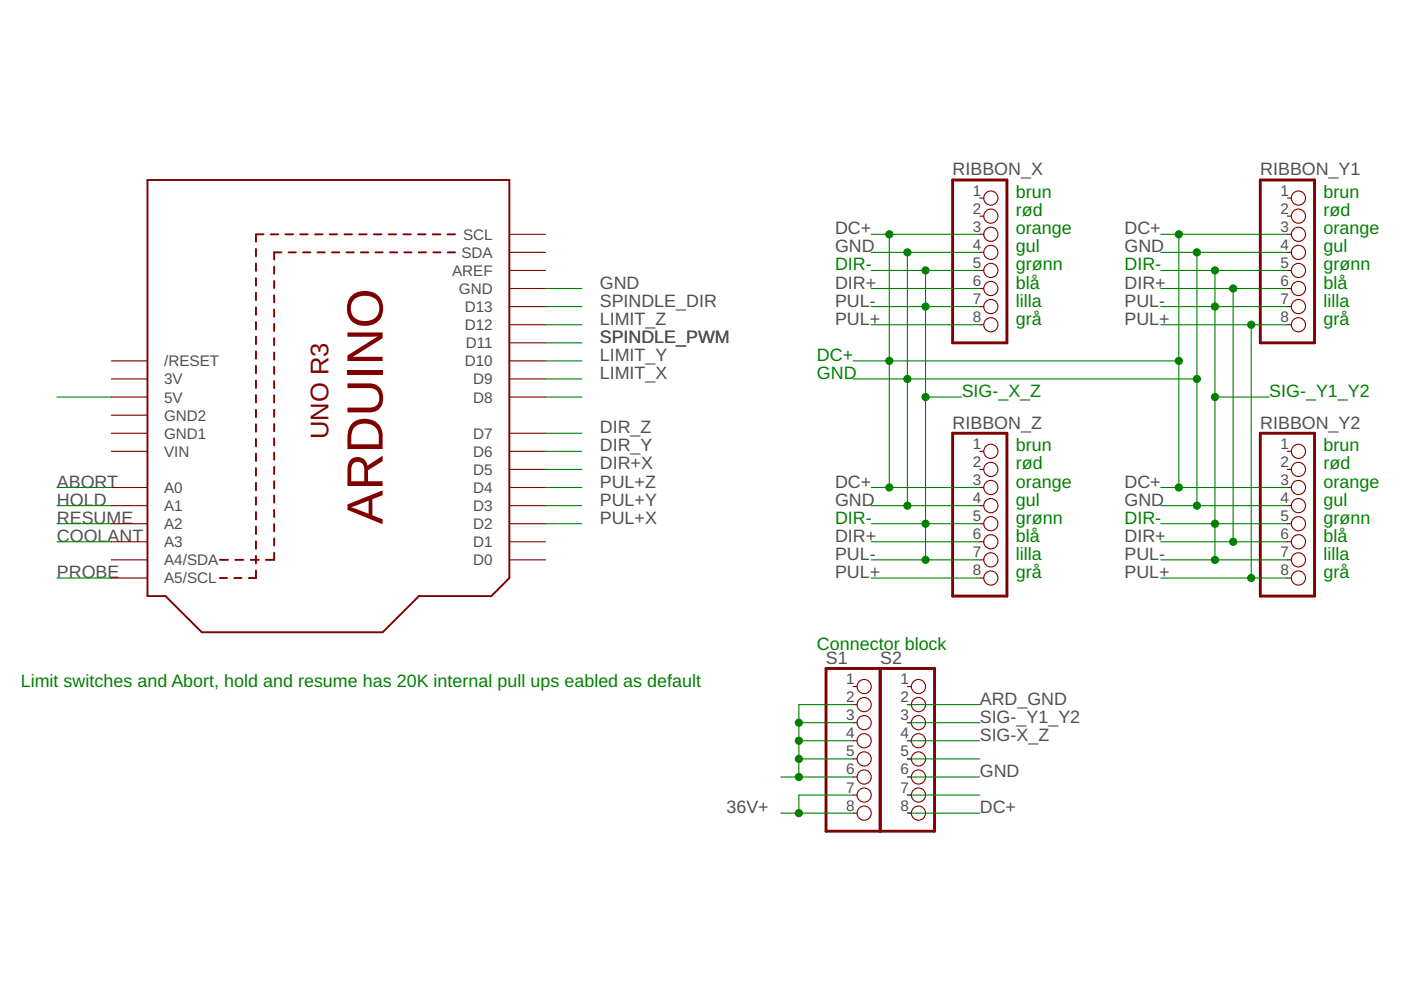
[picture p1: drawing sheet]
<svg xmlns="http://www.w3.org/2000/svg" width="297mm" height="210mm" viewBox="0 0 297 210" stroke-linecap="round" stroke-linejoin="round" font-family="sans-serif">
<g fill="none" stroke="#800000" stroke-width=".4">
<path d="M31.3 38.2h76.7v84.4l-3.8 3.8h-15.4l-7.7 7.6h-38.3l-7.7-7.6h-3.8zM54.3 52.8v1.6M54.3 55.9v1.6M54.3 59v1.6M55.9 49.7h-1.6v1.6M57.4 49.7h1.6M58.1 56.5v1.6M58.1 59.6v1.5M59.7 53.5h-1.6v1.5M60.5 49.7h1.6M61.2 53.5h1.5M63.6 49.7h1.7"/>
<path d="M64.3 53.5h1.5M66.8 49.7h1.6M67.3 53.5h1.6M69.9 49.7h1.6M70.4 53.5h1.5M73 49.7h1.6M73.4 53.5h1.6M76.1 49.7h1.6M76.5 53.5h1.6M79.3 49.7h1.6M79.6 53.5h1.6M82.4 49.7h1.6"/>
<path d="M82.7 53.5h1.5M85.5 49.7h1.6M85.7 53.5h1.6M88.6 49.7h1.6M88.8 53.5h1.5M91.8 49.7h1.6M91.9 53.5h1.5M94.9 49.7h1.6M94.9 53.5h1.6M54.3 62.1v1.5M54.3 65.2v1.6M54.3 68.3v1.5"/>
<path d="M54.3 71.4v1.6M54.3 74.5v1.6M54.3 77.6v1.6M58.1 62.6v1.5M58.1 65.6v1.6M58.1 68.7v1.5M58.1 71.7v1.5M58.1 74.7v1.6M58.1 77.8v1.5M54.3 80.7v1.6M54.3 83.8v1.5M54.3 86.9v1.6"/>
<path d="M54.3 90v1.5M54.3 93.1v1.6M54.3 96.2v1.5M54.3 99.3v1.6M58.1 80.8v1.5M58.1 83.8v1.5M58.1 86.9v1.5M58.1 89.9v1.5M58.1 92.9v1.5M58.1 96v1.5M58.1 99v1.5M46.6 118.7h1.7"/>
<path d="M49.9 118.7h1.7M53.1 118.7h1.8M54.3 102.4v1.5M54.3 105.5v1.5M54.3 108.6v1.6M54.3 111.7v1.5M54.3 114.8v1.6M54.3 117.9v1.5M58.1 102v1.5M58.1 105.1v1.5M58.1 108.1v1.5M58.1 111.1v1.5"/>
<path d="M58.1 114.2v1.5M58.1 117.2v1.5h-1.7M46.6 122.6h1.6M49.7 122.6h1.5M54.3 120.9v1.7h-1.6"/>
</g>
<g fill="none" stroke="#800000" stroke-width=".23">
<path d="M108 57.3h7.7M108 49.7h7.7M108 53.5h7.7M207.7 57.3h.9M207.7 49.7h.9M207.7 53.5h.9M207.7 42h.9M207.7 45.8h.9M272.9 57.3h.9M272.9 49.7h.9M272.9 53.5h.9M272.9 42h.9"/>
<path d="M272.9 45.8h.9M23.6 76.5h7.7M108 76.5h7.7M108 72.7h7.7M108 68.9h7.7M108 65h7.7M108 61.2h7.7M207.7 68.9h.9M207.7 65h.9M207.7 61.2h.9M272.9 68.9h.9M272.9 65h.9"/>
<path d="M272.9 61.2h.9M23.6 95.7h7.7M23.6 91.9h7.7M23.6 84.2h7.7M23.6 80.3h7.7M23.6 88h7.7M108 99.5h7.7M108 95.7h7.7M108 91.9h7.7M108 84.2h7.7M108 80.3h7.7M207.7 99.5h.9"/>
<path d="M207.7 95.7h.9M272.9 99.5h.9M272.9 95.7h.9M23.6 118.7h7.7M23.6 114.9h7.7M23.6 111h7.7M23.6 107.2h7.7M23.6 103.4h7.7M108 118.7h7.7M108 114.9h7.7M108 111h7.7M108 107.2h7.7"/>
<path d="M108 103.4h7.7M207.7 118.7h.9M207.7 114.9h.9M207.7 111h.9M207.7 107.2h.9M207.7 103.4h.9M272.9 118.7h.9M272.9 114.9h.9M272.9 111h.9M272.9 107.2h.9M272.9 103.4h.9M23.6 122.6h7.7"/>
<path d="M207.7 122.6h.9M272.9 122.6h.9M180.9 145.6h.8M180.9 149.4h.8M180.9 153.2h.8M180.9 157.1h.8M192.4 145.6h.8M192.4 149.4h.8M192.4 153.2h.8M192.4 157.1h.8M180.9 160.9h.8M180.9 164.7h.8"/>
<path d="M180.9 168.6h.8M180.9 172.4h.8M192.4 160.9h.8M192.4 164.7h.8M192.4 168.6h.8M192.4 172.4h.8"/>
<circle cx="210.1" cy="42" r="1.5"/>
<circle cx="210.1" cy="49.7" r="1.5"/>
<circle cx="210.1" cy="53.5" r="1.5"/>
<circle cx="210.1" cy="45.8" r="1.5"/>
<circle cx="210.1" cy="57.3" r="1.5"/>
<circle cx="275.3" cy="42" r="1.5"/>
<circle cx="275.3" cy="57.3" r="1.5"/>
<circle cx="275.3" cy="53.5" r="1.5"/>
<circle cx="275.3" cy="49.7" r="1.5"/>
<circle cx="275.3" cy="45.8" r="1.5"/>
<circle cx="210.1" cy="65" r="1.5"/>
<circle cx="210.1" cy="61.2" r="1.5"/>
<circle cx="210.1" cy="68.9" r="1.5"/>
<circle cx="275.3" cy="68.9" r="1.5"/>
<circle cx="275.3" cy="65" r="1.5"/>
<circle cx="275.3" cy="61.2" r="1.5"/>
<circle cx="210.1" cy="95.7" r="1.5"/>
<circle cx="210.1" cy="99.5" r="1.5"/>
<circle cx="275.3" cy="95.7" r="1.5"/>
<circle cx="275.3" cy="99.5" r="1.5"/>
<circle cx="210.1" cy="118.7" r="1.5"/>
<circle cx="210.1" cy="103.4" r="1.5"/>
<circle cx="210.1" cy="107.2" r="1.5"/>
<circle cx="210.1" cy="111" r="1.5"/>
<circle cx="210.1" cy="114.9" r="1.5"/>
<circle cx="275.3" cy="103.4" r="1.5"/>
<circle cx="275.3" cy="114.9" r="1.5"/>
<circle cx="275.3" cy="107.2" r="1.5"/>
<circle cx="275.3" cy="118.7" r="1.5"/>
<circle cx="275.3" cy="111" r="1.5"/>
<circle cx="210.1" cy="122.6" r="1.5"/>
<circle cx="275.3" cy="122.6" r="1.5"/>
<circle cx="183.2" cy="153.2" r="1.5"/>
<circle cx="183.2" cy="149.4" r="1.5"/>
<circle cx="183.2" cy="145.6" r="1.5"/>
<circle cx="183.2" cy="157.1" r="1.5"/>
<circle cx="194.7" cy="157.1" r="1.5"/>
<circle cx="194.7" cy="153.2" r="1.5"/>
<circle cx="194.7" cy="149.4" r="1.5"/>
<circle cx="194.7" cy="145.6" r="1.5"/>
<circle cx="183.2" cy="172.4" r="1.5"/>
<circle cx="183.2" cy="164.7" r="1.5"/>
<circle cx="183.2" cy="168.6" r="1.5"/>
<circle cx="183.2" cy="160.9" r="1.5"/>
<circle cx="194.7" cy="160.9" r="1.5"/>
<circle cx="194.7" cy="164.7" r="1.5"/>
<circle cx="194.7" cy="172.4" r="1.5"/>
<circle cx="194.7" cy="168.6" r="1.5"/>
</g>
<path d="M202 38.2h11.5v34.5h-11.5zM267.2 38.2h11.5v34.5h-11.5zM202 91.9h11.5v34.5h-11.5zM267.2 91.9h11.5v34.5h-11.5zM175.1 141.7h23v34.5h-23zM186.6 141.7v34.5" fill="none" stroke="#800000" stroke-width=".61"/>
<g fill="none" stroke="#008000" stroke-width=".23">
<path d="M184.7 53.5h23M184.7 57.3h23M184.7 49.7h23M188.6 49.7v53.7M192.4 53.5v53.7M196.2 57.3v61.4M246.1 53.5h26.8M246.1 57.3h26.8M246.1 49.7h26.8M249.9 49.7v53.7M253.8 53.5v53.7M257.6 57.3v61.4"/>
<path d="M115.7 76.5h7.6M115.7 72.7h7.6M115.7 68.9h7.6M115.7 65h7.6M115.7 61.2h7.6M180.9 76.5h69M184.7 68.9h23M184.7 65h23M184.7 61.2h23M246.1 68.9h26.8M246.1 65h26.8M246.1 61.2h26.8"/>
<path d="M261.5 61.2v53.7M265.3 68.9v53.7M12.1 84.2h11.5M115.7 99.5h7.6M115.7 95.7h7.6M115.7 91.9h7.6M115.7 84.2h7.6M115.7 80.3h7.6M180.9 80.3h72.9M196.2 84.2h7.7M257.6 84.2h11.5M12.1 107.2h11.5"/>
<path d="M12.1 103.4h11.5M12.1 111h11.5M12.1 114.9h11.5M115.7 107.2h7.6M115.7 103.4h7.6M115.7 111h7.6M184.7 107.2h23M184.7 103.4h23M184.7 111h23M184.7 114.9h23M184.7 118.7h23M246.1 107.2h26.8"/>
<path d="M246.1 103.4h26.8M246.1 111h26.8M246.1 114.9h26.8M246.1 118.7h26.8M12.1 122.6h11.5M184.7 122.6h23M246.1 122.6h26.8M169.4 157.1h11.5M169.4 153.2h11.5M180.9 149.4h-11.5v15.3M192.4 157.1h15.3M192.4 153.2h15.3"/>
<path d="M192.4 149.4h15.3M165.5 164.7h15.4M165.5 172.4h15.4M169.4 160.9h11.5M180.9 168.6h-11.5v3.8M192.4 164.7h15.3M192.4 172.4h15.3M192.4 160.9h15.3M192.4 168.6h15.3"/>
</g>
<g fill="#008000" stroke="#008000" stroke-width=".21">
<circle cx="253.8" cy="107.2" r=".76"/>
<circle cx="253.8" cy="53.5" r=".76"/>
<circle cx="192.4" cy="107.2" r=".76"/>
<circle cx="192.4" cy="53.5" r=".76"/>
<circle cx="253.8" cy="80.3" r=".76"/>
<circle cx="192.4" cy="80.3" r=".76"/>
<circle cx="261.5" cy="61.2" r=".76"/>
<circle cx="261.5" cy="114.9" r=".76"/>
<circle cx="265.3" cy="68.9" r=".76"/>
<circle cx="265.3" cy="122.6" r=".76"/>
<circle cx="257.6" cy="57.3" r=".76"/>
<circle cx="257.6" cy="65" r=".76"/>
<circle cx="257.6" cy="111" r=".76"/>
<circle cx="257.6" cy="118.7" r=".76"/>
<circle cx="257.6" cy="84.2" r=".76"/>
<circle cx="196.2" cy="111" r=".76"/>
<circle cx="196.2" cy="57.3" r=".76"/>
<circle cx="196.2" cy="65" r=".76"/>
<circle cx="196.2" cy="118.7" r=".76"/>
<circle cx="196.2" cy="84.2" r=".76"/>
<circle cx="249.9" cy="103.4" r=".76"/>
<circle cx="249.9" cy="49.7" r=".76"/>
<circle cx="188.6" cy="103.4" r=".76"/>
<circle cx="188.6" cy="49.7" r=".76"/>
<circle cx="249.9" cy="76.5" r=".76"/>
<circle cx="188.6" cy="76.5" r=".76"/>
<circle cx="169.4" cy="172.4" r=".76"/>
<circle cx="169.4" cy="164.7" r=".76"/>
<circle cx="169.4" cy="160.9" r=".76"/>
<circle cx="169.4" cy="157.1" r=".76"/>
<circle cx="169.4" cy="153.2" r=".76"/>
</g>
<text font-size="10.8" fill="#800000" x="81.1" y="111.2" transform="rotate(-90 81.1 111.2)">ARDUINO</text>
<text font-size="5.4" fill="#800000" x="69.6" y="93.2" transform="rotate(-90 69.6 93.2)">UNO R3</text>
<g font-size="3.8" fill="#505050">
<text x="202" y="37.2">RIBBON_X</text>
<text x="267.2" y="37.2">RIBBON_Y1</text>
<text x="177" y="53.5">GND</text>
<text x="177" y="49.7">DC+</text>
<text x="238.4" y="53.5">GND</text>
<text x="238.4" y="49.7">DC+</text>
<text x="127.2" y="65">SPINDLE_DIR</text>
<text x="127.2" y="61.2">GND</text>
<text x="177" y="61.2">DIR+</text>
<text x="177" y="65">PUL-</text>
<text x="238.4" y="61.2">DIR+</text>
<text x="238.4" y="65">PUL-</text>
<text x="127.2" y="68.8">LIMIT_Z</text>
<text x="177" y="68.8">PUL+</text>
<text x="238.4" y="68.8">PUL+</text>
<text x="127.2" y="76.5">LIMIT_Y</text>
<text x="127.2" y="72.7">SPINDLE_PWM</text>
<text x="127.2" y="80.4">LIMIT_X</text>
<text x="127.2" y="95.7">DIR_Y</text>
<text x="127.2" y="91.9">DIR_Z</text>
<text x="202" y="90.9">RIBBON_Z</text>
<text x="267.2" y="90.9">RIBBON_Y2</text>
<text x="127.2" y="99.5">DIR+X</text>
<text x="12.1" y="103.4">ABORT</text>
<text x="12.1" y="107.2">HOLD</text>
<text x="127.2" y="107.2">PUL+Y</text>
<text x="127.2" y="103.4">PUL+Z</text>
<text x="177" y="107.2">GND</text>
<text x="177" y="103.4">DC+</text>
<text x="238.4" y="107.2">GND</text>
<text x="238.4" y="103.4">DC+</text>
<text x="12.1" y="111">RESUME</text>
<text x="127.2" y="111">PUL+X</text>
<text x="12.1" y="114.9">COOLANT</text>
<text x="177" y="114.9">DIR+</text>
<text x="177" y="118.7">PUL-</text>
<text x="238.4" y="114.9">DIR+</text>
<text x="238.4" y="118.7">PUL-</text>
<text x="12.1" y="122.5">PROBE</text>
<text x="177" y="122.5">PUL+</text>
<text x="238.4" y="122.5">PUL+</text>
<text x="175.1" y="140.8">S1</text>
<text x="186.6" y="140.8">S2</text>
<text x="207.7" y="149.4">ARD_GND</text>
<text x="207.7" y="153.2">SIG-_Y1_Y2</text>
<text x="207.7" y="157.1">SIG-X_Z</text>
<text x="207.7" y="164.7">GND</text>
<text x="154" y="172.4">36V+</text>
<text x="207.7" y="172.4">DC+</text>
</g>
<g font-size="3.8" fill="#008000">
<text x="215.4" y="42">brun</text>
<text x="280.6" y="42">brun</text>
<text x="215.4" y="45.8">rød</text>
<text x="280.6" y="45.8">rød</text>
<text x="215.4" y="49.7">orange</text>
<text x="215.4" y="53.5">gul</text>
<text x="280.6" y="49.7">orange</text>
<text x="280.6" y="53.5">gul</text>
<text x="177" y="57.3">DIR-</text>
<text x="215.4" y="57.3">grønn</text>
<text x="238.4" y="57.3">DIR-</text>
<text x="280.6" y="57.3">grønn</text>
<text x="215.4" y="61.2">blå</text>
<text x="215.4" y="65">lilla</text>
<text x="280.6" y="61.2">blå</text>
<text x="280.6" y="65">lilla</text>
<text x="215.4" y="68.8">grå</text>
<text x="280.6" y="68.8">grå</text>
<text x="173.2" y="76.5">DC+</text>
<text x="173.2" y="80.4">GND</text>
<text x="203.9" y="84.2">SIG-_X_Z</text>
<text x="269.1" y="84.2">SIG-_Y1_Y2</text>
<text x="215.4" y="95.7">brun</text>
<text x="280.6" y="95.7">brun</text>
<text x="215.4" y="99.5">rød</text>
<text x="280.6" y="99.5">rød</text>
<text x="215.4" y="103.4">orange</text>
<text x="215.4" y="107.2">gul</text>
<text x="280.6" y="103.4">orange</text>
<text x="280.6" y="107.2">gul</text>
<text x="177" y="111">DIR-</text>
<text x="215.4" y="111">grønn</text>
<text x="238.4" y="111">DIR-</text>
<text x="280.6" y="111">grønn</text>
<text x="215.4" y="114.9">blå</text>
<text x="215.4" y="118.7">lilla</text>
<text x="280.6" y="114.9">blå</text>
<text x="280.6" y="118.7">lilla</text>
<text x="215.4" y="122.5">grå</text>
<text x="280.6" y="122.5">grå</text>
<text x="173.2" y="137.9">Connector block</text>
<text x="4.4" y="145.6">Limit switches and Abort, hold and resume has 20K internal pull ups eabled as default</text>
</g>
<g font-size="3.2" fill="#505050">
<text x="206.2" y="41.5">1</text>
<text x="271.5" y="41.5">1</text>
<text x="206.2" y="45.3">2</text>
<text x="271.5" y="45.3">2</text>
<text x="98.2" y="50.8">SCL</text>
<text x="206.2" y="49.1">3</text>
<text x="206.2" y="53">4</text>
<text x="271.5" y="49.1">3</text>
<text x="271.5" y="53">4</text>
<text x="95.8" y="58.5">AREF</text>
<text x="97.8" y="54.7">SDA</text>
<text x="206.2" y="56.8">5</text>
<text x="271.5" y="56.8">5</text>
<text x="97.3" y="62.3">GND</text>
<text x="206.2" y="60.6">6</text>
<text x="206.2" y="64.5">7</text>
<text x="271.5" y="60.6">6</text>
<text x="271.5" y="64.5">7</text>
<text x="98.5" y="70">D12</text>
<text x="98.5" y="66.2">D13</text>
<text x="206.2" y="68.3">8</text>
<text x="271.5" y="68.3">8</text>
<text x="34.8" y="77.7">/RESET</text>
<text x="98.5" y="77.7">D10</text>
<text x="98.8" y="73.8">D11</text>
<text x="34.8" y="81.5">3V</text>
<text x="100.3" y="81.5">D9</text>
<text x="34.8" y="89.2">GND2</text>
<text x="34.8" y="85.3">5V</text>
<text x="100.3" y="85.3">D8</text>
<text x="34.8" y="93">GND1</text>
<text x="100.3" y="93">D7</text>
<text x="206.2" y="95.2">1</text>
<text x="271.5" y="95.2">1</text>
<text x="34.8" y="96.8">VIN</text>
<text x="100.3" y="100.7">D5</text>
<text x="100.3" y="96.9">D6</text>
<text x="206.2" y="99">2</text>
<text x="271.5" y="99">2</text>
<text x="34.8" y="104.5">A0</text>
<text x="100.3" y="104.5">D4</text>
<text x="206.2" y="102.8">3</text>
<text x="206.2" y="106.7">4</text>
<text x="271.5" y="102.8">3</text>
<text x="271.5" y="106.7">4</text>
<text x="34.8" y="112.2">A2</text>
<text x="34.8" y="108.4">A1</text>
<text x="100.3" y="112.2">D2</text>
<text x="100.3" y="108.4">D3</text>
<text x="206.2" y="110.5">5</text>
<text x="271.5" y="110.5">5</text>
<text x="34.8" y="119.9">A4/SDA</text>
<text x="34.8" y="116">A3</text>
<text x="100.3" y="119.9">D0</text>
<text x="100.3" y="116">D1</text>
<text x="206.2" y="114.3">6</text>
<text x="206.2" y="118.2">7</text>
<text x="271.5" y="114.3">6</text>
<text x="271.5" y="118.2">7</text>
<text x="34.8" y="123.7">A5/SCL</text>
<text x="206.2" y="122">8</text>
<text x="271.5" y="122">8</text>
<text x="179.4" y="145">1</text>
<text x="179.4" y="148.9">2</text>
<text x="190.9" y="145">1</text>
<text x="190.9" y="148.9">2</text>
<text x="179.4" y="152.7">3</text>
<text x="190.9" y="152.7">3</text>
<text x="179.4" y="156.5">4</text>
<text x="179.4" y="160.4">5</text>
<text x="190.9" y="156.5">4</text>
<text x="190.9" y="160.4">5</text>
<text x="179.4" y="164.2">6</text>
<text x="190.9" y="164.2">6</text>
<text x="179.4" y="168">7</text>
<text x="179.4" y="171.9">8</text>
<text x="190.9" y="168">7</text>
<text x="190.9" y="171.9">8</text>
</g>
</svg>
